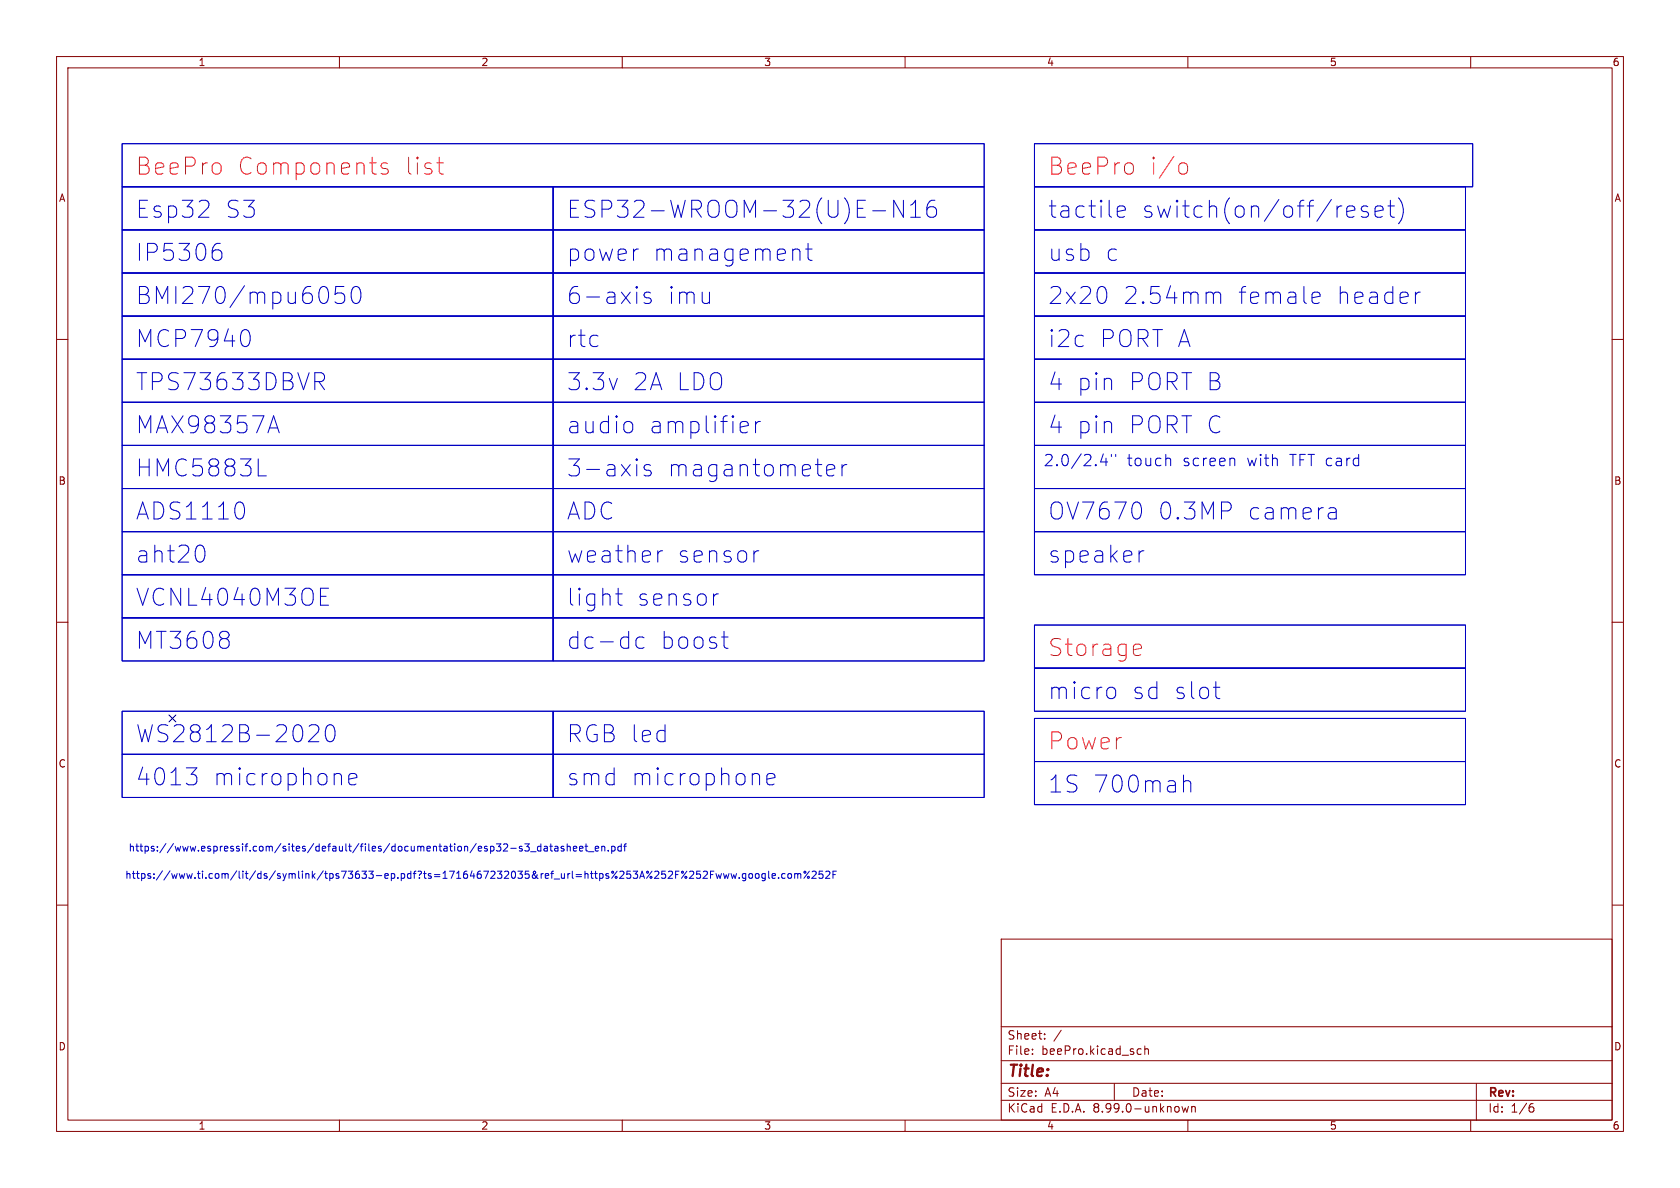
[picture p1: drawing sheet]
<svg xmlns="http://www.w3.org/2000/svg" width="297mm" height="210mm" viewBox="0 0 297 210" stroke-linecap="round" stroke-linejoin="round" font-family="sans-serif">
<g fill="none" stroke="#840000" stroke-width=".18">
<path d="M10 10h277v190h-277zM12 12h273v186h-273zM60 10v2M110 10v2M160 10v2M210 10v2M260 10v2M10 60h2M285 60h2M10 110h2M285 110h2M10 160h2"/>
<path d="M285 160h2M177 166h108v32h-108zM60 198v2M110 198v2M160 198v2M177 194.5h108M177 191.5h108M177 187.5h108M177 181.5h108M182.5 186.3v.1M182.5 185.5v.1M184.7 183.6v.1"/>
<path d="M184.7 182.8v.1M187.6 182.1l-1.3 2M197 191.5v3M201.2 186.3h.5M201.2 185.5h.5M202.4 185.5l.2-.1 .4 .1v.9M202.4 184.9v1.5M209 195.6l.2 1 .3-.7 .3 .7 .3-1M210 198v2M210.7 195.6v1M210.7 195.7l.2-.1 .3 .1 .1 .9M260 198v2"/>
<path d="M261 191.5v6.5M270.6 195.7h.3l.3 .3-.1 .5-.5 .1M271 195.1l-.4 .1"/>
</g>
<path d="M29.9 126.4l1.2 1.2M31.1 126.4l-1.2 1.2" fill="none" stroke="#000084" stroke-width=".18"/>
<g fill="none" stroke="#0000c2" stroke-width=".18">
<path d="M21.6 25.4h152.4v7.6h-152.4zM21.6 33h76.2v7.6h-76.2zM97.8 33h76.2v7.6h-76.2zM154.3 37.3h2.3M159.7 35.4v3l-1.7-3v3M161 38.4h1.7M161 36.3l.6-.5 .3-.4v3M165.3 35.4a1.19 1.19 0 0 0-1.4 1.3v1.1l.2 .5 .3 .1h.6l.4-.3 .2-.3v-.7l-.3-.4-.3-.2h-.6l-.3 .2-.2 .4M182.9 33h76.2v7.6h-76.2zM182.9 25.4h77.4v7.6h-77.4zM197.5 37.4l1.4-.3-.1-.6-.3-.1h-.6l-.2 .1-.2 .3v1.2l.2 .3 .2 .1h.6l.3-.1M238.1 37.4l1.4-.3-.1-.6-.3-.1h-.6l-.3 .1-.1 .3v1.2l.1 .3 .3 .1h.6l.3-.1"/>
<path d="M241.8 36.5l-.7-.1-.3 .1-.1 .3 .1 .5 1 .2 .1 .3-.1 .5-.3 .1h-.6l-.2-.1M243.1 37.4l1.4-.3-.1-.6-.3-.1h-.6l-.3 .1-.1 .3v1.2l.1 .3 .3 .1h.6l.3-.1M245.4 36.4h1.1M245.8 35.4v2.6l.1 .3 .6 .1M247.2 35a3.4 3.4 0 0 1 0 4.5M21.6 55.9h76.2v7.6h-76.2zM21.6 40.6h76.2v7.7h-76.2zM21.6 48.3h76.2v7.6h-76.2zM38.1 44.2h.6l.2 .1 .3 .4v.8l-.1 .2-.4 .3h-.6M38.4 43h.5M43.5 58.3a1.76 1.76 0 0 1 .6 2.4l-.3 .4-.3 .2M60.8 50.6h-1.4l-.2 1.5 .5-.3h.7l.3 .1 .2 .5v.7l-.1 .3-.4 .2h-.7l-.5-.2"/>
<path d="M62.4 50.9a.72 .72 0 0 1 .7-.3 .72 .72 0 0 1 .6 .6 1.76 1.76 0 0 1-.6 2.4 .77 .77 0 0 1-.9-.5 2.56 2.56 0 0 1 .2-2.2zM97.8 48.3h76.2v7.6h-76.2zM97.8 55.9h76.2v7.6h-76.2zM97.8 40.6h76.2v7.7h-76.2zM112.6 50.6v.3M112.6 51.6v2M112.6 50.6l-.2 .2 .2 .1M112.6 50.6l.1 .2-.1 .1M115 51.8l-.7-.2-.3 .2-.1 .3 .1 .4 1 .3 .1 .3-.1 .4-.3 .1h-.6l-.2-.1M140.6 44h.4l.3 .2 .1 .3v1.5M142.4 44h1.2M142.9 43v2.6l.1 .3 .6 .1"/>
<path d="M182.9 40.6h76.2v7.7h-76.2zM182.9 55.9h76.2v7.6h-76.2zM182.9 48.3h76.2v7.6h-76.2zM195.4 50.9a2.53 2.53 0 0 1 0 2.5M214.5 52.1l.2-.3 .2-.2 .8 .2 .1 .3v1.5M232.1 53.5l.3 .1h.5l.3-.1M232.1 51.8l.3-.2h.5l.3 .2 .2 .6-1.5 .2M250.2 51.6v2M251.1 51.6a.77 .77 0 0 0-.9 .6M21.6 78.7h76.2v7.7h-76.2zM21.6 71.1h76.2v7.6h-76.2zM21.6 63.5h76.2v7.6h-76.2z"/>
<path d="M47.7 75.6h1.4M48.4 73.5l1 3M55.7 65.9h1.1a.81 .81 0 0 1 .6 .8 .81 .81 0 0 1-.6 .8h-1.1M56.4 67.5l1 1.4M97.8 63.5h76.2v7.6h-76.2zM97.8 71.1h76.2v7.6h-76.2zM97.8 78.7h76.2v7.7h-76.2zM111.6 74.6l.3 .5v.8l-.3 .5M131.3 74.5h.6l.2 .1 .2 .6-1.4 .3M132.1 76.4l-.2 .1h-.6M133.6 74.5v2M134.4 74.5a.77 .77 0 0 0-.8 .6"/>
<path d="M182.9 63.5h76.2v7.6h-76.2zM182.9 71.1h76.2v7.6h-76.2zM182.9 78.7h76.2v7.7h-76.2zM21.6 86.4h76.2v7.6h-76.2zM21.6 94h76.2v7.6h-76.2zM35.5 96.4a1.76 1.76 0 0 1 .6 2.4l-.3 .4-.3 .2M42.9 89a2.53 2.53 0 0 1 0 2.5M45.7 84.1h1.4M97.8 86.4h76.2v7.6h-76.2zM97.8 94h76.2v7.6h-76.2zM112.6 81.1v.3M112.6 82.1v2"/>
<path d="M112.6 81.1l-.2 .2 .2 .1M112.6 81.1l.1 .2-.1 .1M115 82.3l-.7-.2-.3 .2-.1 .3 .1 .4 1 .3 .1 .3-.1 .4-.3 .1h-.6l-.2-.1M117.1 97.4a.77 .77 0 0 0-.8 .5M134.1 97.4h-.2l-.5 .3M146.1 83.7l.2 .3 .3 .1h.5l.3-.1M146.1 82.6l.2-.3 .3-.2h.5l.3 .2 .2 .3v.2l-1.5 .3M148.9 82.1v2M149.7 82.1a.77 .77 0 0 0-.8 .6M182.9 86.4h76.2v7.6h-76.2zM182.9 94h76.2v7.6h-76.2zM195.1 80.2l-.5 1.5h1.2"/>
<path d="M195.5 81v1.3M196.5 80.3v.4M197.2 80.3v.4M201.7 89.3l.1 .6-.1 1.3M202.2 97.4a.77 .77 0 0 0-.8 .5M206.7 81l.3 .3v1M218 81l.3 .3v1M235.2 89.7h.6l.3 .2 .1 .3v1.5M236.2 91.6l-.3 .1h-.7M236.2 90.5l-.3 .1h-.7M21.6 101.6h76.2v7.6h-76.2zM21.6 109.2h76.2v7.6h-76.2z"/>
<path d="M40.4 111.9l.1 .3-.1 .4M40.4 113.2l.1 .3v.5l-.1 .3M56.7 105.4h1M56.7 107h1.4M56.7 104h1.4M97.8 101.6h76.2v7.6h-76.2zM97.8 109.2h76.2v7.6h-76.2zM108.9 105h1.1M109.3 104v2.6l.1 .2 .6 .2M113.9 112.7l-.3-.1h-.6l-.4 .3-.2 .3v.8l.3 .5 .3 .1h.6l.3-.1M127 105h-.3l-.4 .3M127.6 112.6h1.1"/>
<path d="M128 114.2l.1 .3 .6 .1M182.9 118.1h76.2v7.6h-76.2zM182.9 110.5h76.2v7.6h-76.2zM21.6 125.7h76.2v7.7h-76.2zM21.6 133.4h76.2v7.6h-76.2zM32.9 135.7h1.9l-1 1.2M34.2 136.9l.3 .1 .3 .4v.8l-.3 .4-.3 .1M54.7 128.4l.4-.3h.7a.81 .81 0 0 1 .4 1.3l-1.7 1.7h1.9M57.8 128.4a.72 .72 0 0 1 .7-.3 .72 .72 0 0 1 .6 .6 1.76 1.76 0 0 1-.6 2.4 .77 .77 0 0 1-.8-.6 2.56 2.56 0 0 1 .1-2.1zM61.7 137.7l1.4-.3-.2-.5-.2-.2h-.6l-.3 .2-.1 .3v1.1l.1 .3 .3 .1h.6l.2-.1M97.8 133.4h76.2v7.6h-76.2zM97.8 125.7h76.2v7.7h-76.2z"/>
<path d="M135.6 137.7l1.4-.3-.1-.5-.3-.2h-.6l-.3 .2-.1 .3v1.1l.1 .3 .3 .1h.6l.3-.1M182.9 127h76.2v7.6h-76.2zM182.9 134.6h76.2v7.6h-76.2zM196.2 121.5a.81 .81 0 0 1 1 .6v.8a.81 .81 0 0 1-1 .6M209.2 138.3a.74 .74 0 0 1 1.3 .1v1.6M214.5 121.5h1.2M214.9 123.1l.2 .3 .6 .1M91.8 149.8l.6 .4-.2 .2h-.4M92.3 149.7l-.3-.1-.2 .2M92.8 149.2h.8l-.5 .5 .4 .1v.5l-.2 .1-.5-.1M93.8 150.6h1M95.6 149.7l-.3-.1-.3 .2 .1 .6h.5"/>
<path d="M95.6 149.2v1.2M96.2 149.7h.5l.1 .7M96.8 149.9l-.5 .1-.1 .1 .1 .3h.5M97.2 149.6h.5M97.4 149.2v1.1l.3 .1M98.1 149.7h.5v.7M98.6 149.9l-.4 .1-.2 .1 .2 .3h.4M99.7 149.7l-.3-.1-.2 .2v.2l.5 .1v.3h-.5M100.3 149.7l.2-.1 .3 .1v.7M100.3 149.2v1.2M101.4 150l.6-.1-.1-.2-.4-.1-.1 .2v.6h.5M102.5 150l.6-.1-.1-.2-.4-.1-.1 .2v.6h.5"/>
<path d="M103.4 149.6h.5M103.6 149.2v1.1l.3 .1M104 150.6h1M105.2 150l.6-.1v-.2l-.4-.1-.2 .2 .1 .6h.5M106.4 149.7l.2-.1 .3 .1v.7M106.4 149.6v.8M107.5 150.3v.1M108.1 149.7l.4-.1 .2 .2-.1 .6h-.5M108.1 149.6v1.3M109.8 149.7l-.3-.1-.3 .2 .1 .6h.5M109.8 149.2v1.2M110.3 149.6h.4"/>
<path d="M110.7 149.2l-.3 .2v1M124.3 154.1l.5-.1 .3 .4-.8 .9h.8M125.6 154.6h.4M126.2 154h-.6v1.3M126.6 154.4l.2 .9 .3-.6 .2 .6 .2-.9M127.9 154.4l.2 .9 .3-.6 .2 .6 .3-.9M129.2 154.4l.3 .9 .2-.6 .3 .6 .2-.9M130.7 155.1v.2M131.8 154.5l-.3-.1-.3 .3 .2 .5h.4M131.8 154.4v1.1l-.2 .2-.3-.1M132.4 154.5l.2-.1 .4 .1v.5l-.1 .2-.3 .1-.2-.2zM133.7 154.5l.3-.1 .2 .3v.3l-.2 .3-.3-.1-.2-.2z"/>
<path d="M135.3 154.5l-.4-.1-.2 .3 .1 .5h.5M135.3 154.4v1.1l-.3 .2-.3-.1M135.9 154v1.1l.2 .2M136.5 154.8l.6-.1-.1-.2-.3-.1-.2 .2 .1 .6h.4M137.6 155.1v.2M138.8 154.5l-.4-.1-.2 .3 .1 .5h.5M139.3 154.5l.2-.1 .4 .1v.5l-.1 .2-.3 .1-.2-.2zM140.5 154.5l.3-.1 .2 .2M140.5 154.4v.9M141 154.6l.2-.2 .3 .1 .1 .8M141 154.6v.7M143.1 154l-1 1.3"/>
<path d="M143.6 154.1l.5-.1 .2 .4-.8 .9h.8M145.4 154h-.6v.6l.2-.1h.4l.1 .2-.1 .4-.1 .2-.5-.2M146 154.1l.5-.1 .2 .4-.8 .9h.8M147.3 154.6h.4M147.9 154h-.6v1.3"/>
<circle cx="142.3" cy="154.2" r=".18"/>
<circle cx="142.9" cy="155.1" r=".18"/>
</g>
<path d="M68.5 28.9l-.7-.1-.3 .1-.1 .3 .1 .4 1 .3 .2 .3-.2 .4-.3 .2h-.5l-.3-.2M77.2 28.8h1.2M77.7 27.8v2.6l.1 .2 .6 .2M208.7 28.9a.81 .81 0 0 1 1.2 .5v.8a.81 .81 0 0 1-1.2 .4M200.8 113.9h.6l.3 .1 .1 .6-1.4 .3M201.7 115.7l-.3 .2h-.6" fill="none" stroke="#ff121f" stroke-width=".18"/>
<g font-size="4.2" fill="#ff121f">
<text x="23.8" y="31.1">BeePro</text>
<text x="41.7" y="31.1">Components</text>
<text x="71.1" y="31.1">list</text>
<text x="185.1" y="31.1">BeePro</text>
<text x="203" y="31.1">i/o</text>
<text x="185.1" y="116.2">Storage</text>
<text x="185.1" y="132.7">Power</text>
</g>
<g font-size="4.2" fill="#0000c2">
<text x="23.8" y="38.7">Esp32</text>
<text x="39.6" y="38.7">S3</text>
<text x="100" y="38.7">ESP32-WROOM-32(U)E-N16</text>
<text x="185.1" y="38.7">tactile</text>
<text x="201.6" y="38.7">switch(on/off/reset)</text>
<text x="23.8" y="46.3">IP5306</text>
<text x="100" y="46.3">power</text>
<text x="115.2" y="46.3">management</text>
<text x="185.1" y="46.3">usb</text>
<text x="195.1" y="46.3">c</text>
<text x="23.8" y="54">BMI270/mpu6050</text>
<text x="100" y="54">6-axis</text>
<text x="117.8" y="54">imu</text>
<text x="185.1" y="54">2x20</text>
<text x="198.3" y="54">2.54mm</text>
<text x="218.4" y="54">female</text>
<text x="235.7" y="54">header</text>
<text x="23.8" y="61.6">MCP7940</text>
<text x="100" y="61.6">rtc</text>
<text x="185.1" y="61.6">i2c</text>
<text x="194.1" y="61.6">PORT A</text>
<text x="23.8" y="69.2">TPS73633DBVR</text>
<text x="100" y="69.2">3.3v</text>
<text x="111.6" y="69.2">2A LDO</text>
<text x="185.1" y="69.2">4 pin</text>
<text x="199.1" y="69.2">PORT B</text>
<text x="23.8" y="76.8">MAX98357A</text>
<text x="100" y="76.8">audio</text>
<text x="114.5" y="76.8">amplifier</text>
<text x="185.1" y="76.8">4 pin</text>
<text x="199.1" y="76.8">PORT C</text>
<text x="23.8" y="84.4">HMC5883L</text>
<text x="100" y="84.4">3-axis</text>
<text x="117.8" y="84.4">magantometer</text>
<text x="23.8" y="92.1">ADS1110</text>
<text x="100" y="92.1">ADC</text>
<text x="185.1" y="92.1">OV7670</text>
<text x="204.4" y="92.1">0.3MP</text>
<text x="220.1" y="92.1">camera</text>
<text x="23.8" y="99.7">aht20</text>
<text x="100" y="99.7">weather</text>
<text x="119.5" y="99.7">sensor</text>
<text x="185.1" y="99.7">speaker</text>
<text x="23.8" y="107.3">VCNL4040M3OE</text>
<text x="100" y="107.3">light</text>
<text x="112.3" y="107.3">sensor</text>
<text x="23.8" y="114.9">MT3608</text>
<text x="100" y="114.9">dc-dc</text>
<text x="116.5" y="114.9">boost</text>
<text x="185.1" y="123.8">micro</text>
<text x="199.8" y="123.8">sd slot</text>
<text x="23.8" y="131.4">WS2812B-2020</text>
<text x="100" y="131.4">RGB led</text>
<text x="23.8" y="139.1">4013</text>
<text x="37.4" y="139.1">microphone</text>
<text x="100" y="139.1">smd</text>
<text x="111.3" y="139.1">microphone</text>
<text x="185.1" y="140.3">1S 700mah</text>
</g>
<g font-size="2.8" fill="#0000c2">
<text x="184.4" y="82.7">2.0/2.4&quot;</text>
<text x="199.1" y="82.7">touch</text>
<text x="209" y="82.7">screen</text>
<text x="220.4" y="82.7">with</text>
<text x="227.9" y="82.7">TFT card</text>
</g>
<text font-size="2.8" fill="#840000" x="178" y="190.9">Title:</text>
<g font-size="2.1" fill="#840000">
<text x="178" y="184">Sheet:</text>
<text x="178" y="186.7">File:</text>
<text x="184.1" y="186.7">beePro.kicad_sch</text>
<text x="178" y="196.9">KiCad</text>
<text x="178" y="194.1">Size:</text>
<text x="184.7" y="194.1">A4</text>
<text x="185.7" y="196.9">E.D.A.</text>
<text x="193.3" y="196.9">8.99.0-unknown</text>
<text x="200" y="194.1">Date:</text>
<text x="263" y="194.3">Rev:</text>
<text x="263" y="196.9">Id:</text>
<text x="267.1" y="196.9">1/6</text>
</g>
<g font-size="1.8" fill="#840000">
<text x="35" y="11.9">1</text>
<text x="85" y="11.9">2</text>
<text x="135" y="11.9">3</text>
<text x="185" y="11.9">4</text>
<text x="235" y="11.9">5</text>
<text x="285" y="11.9">6</text>
<text x="10.3" y="35.9">A</text>
<text x="285.3" y="35.9">A</text>
<text x="10.3" y="85.9">B</text>
<text x="285.3" y="85.9">B</text>
<text x="10.3" y="135.9">C</text>
<text x="285.3" y="135.9">C</text>
<text x="10.3" y="185.9">D</text>
<text x="285.3" y="185.9">D</text>
<text x="35" y="199.9">1</text>
<text x="85" y="199.9">2</text>
<text x="135" y="199.9">3</text>
<text x="185" y="199.9">4</text>
<text x="235" y="199.9">5</text>
<text x="285" y="199.9">6</text>
</g>
<g font-size="1.8" fill="#0000c2">
<text x="22" y="155.6">https://www.ti.com/lit/ds/symlink/tps73633-ep.pdf?ts=1716467232035&amp;ref_url=https%253A%252F%252Fwww.google.com%252F</text>
<text x="22.6" y="150.7">https://www.espressif.com/sites/default/files/documentation/esp32-s3_datasheet_en.pdf</text>
</g>
</svg>
